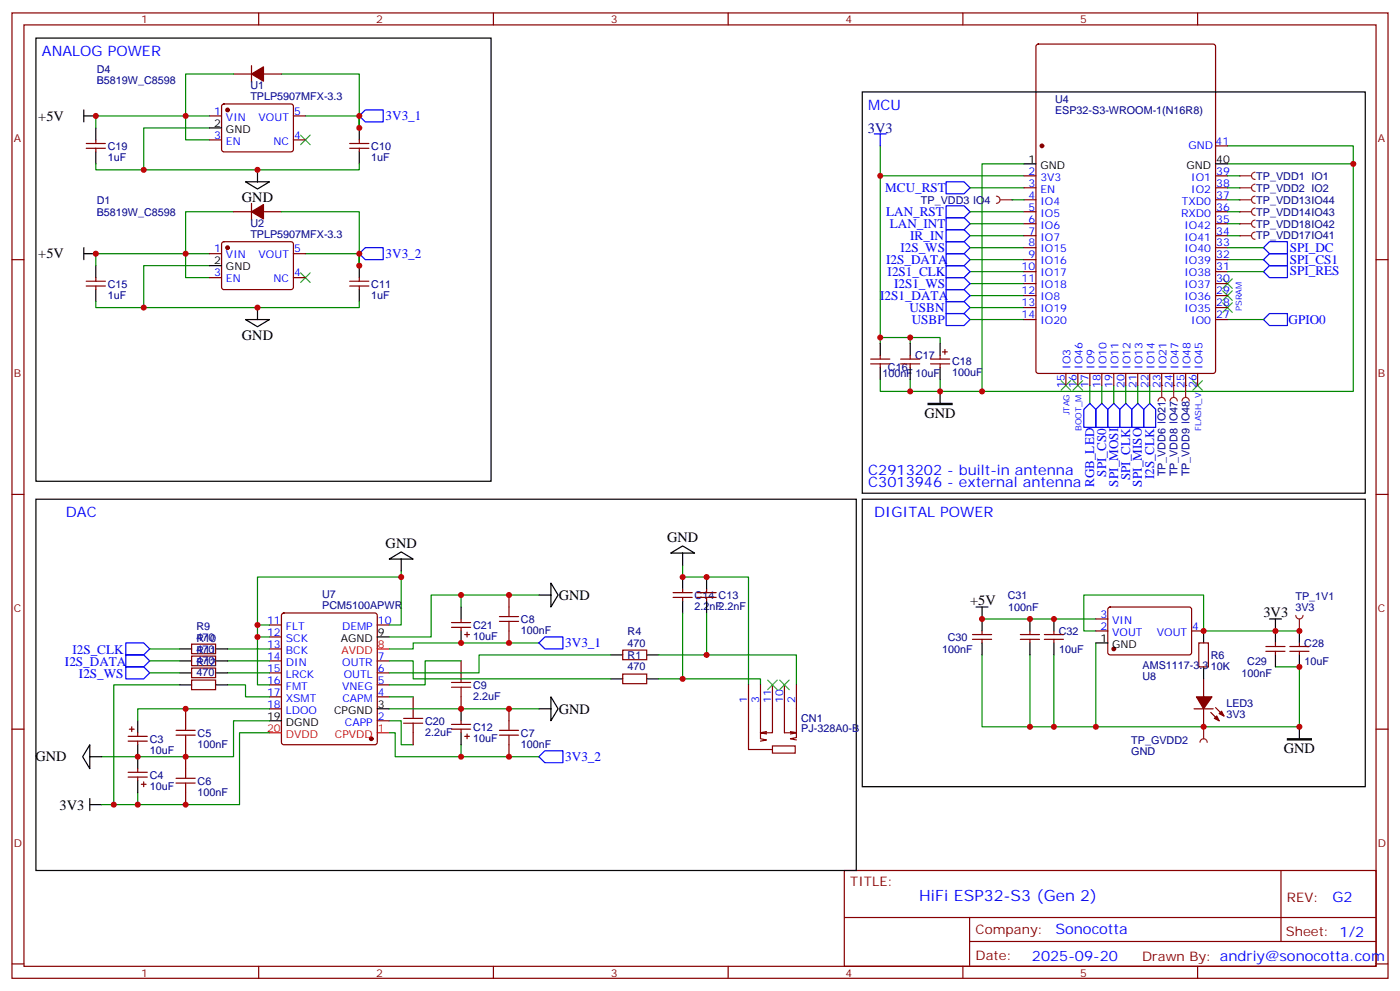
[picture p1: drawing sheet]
<svg xmlns="http://www.w3.org/2000/svg" width="412mm" height="292mm" viewBox="0 0 412 292" stroke-linecap="round" stroke-linejoin="round" font-family="sans-serif">
<g fill="none" stroke="#870000" stroke-width=".35">
<path d="M3.5 3.8h405.4v284.3h-405.4zM7.1 7.3h398.2v277.3h-398.2zM74.1 19.3v5M76.2 3.8v3.5M145.3 3.8v3.5M214.5 3.8v3.5M283.6 3.8v3.5M352.8 3.8v3.5M68.8 21.8h5.3M77.6 21.8h5.3M25.4 43.7h5.6M25.4 42.3h5.6"/>
<path d="M28.2 41.2v1.1M28.2 43.7v1M74.1 59.9v4.9M103 43.7h5.7M103 42.3h5.7M105.8 41.2v1.1M105.8 43.7v1M3.5 76.5h3.6M68.8 62.4h5.3M77.6 62.4h5.3M405.3 76.5h3.6M25.4 84.2h5.6"/>
<path d="M25.4 82.8h5.6M28.2 81.8v1M28.2 84.2v1.1M103 84.2h5.7M103 82.8h5.7M105.8 81.8v1M105.8 84.2v1.1M3.5 145.6h3.6M405.3 145.6h3.6M149.9 175.3v3.5M198.3 176h5.6M198.3 174.6h5.6"/>
<path d="M201.1 173.5v1.1M201.1 176v1M205.3 176h5.7M205.3 174.6h5.7M208.1 173.5v1.1M208.1 176v1M326.6 179l.4-.2h23.6l.4 .7-.1 13-.6 .4-23.5-.1-.5-.6v-12.7zM56.4 189.7h7.1v2.8h-7.1zM56.4 193.3h7.1v2.8h-7.1zM56.4 196.8h7.1v2.8h-7.1zM79.4 198.2h3.5M79.4 194.7h3.5"/>
<path d="M79.4 184.1h3.5M79.4 187.6h3.5M79.4 191.1h3.5M83.1 180.8l.5-.2h26.8l.5 .2 .2 .5v37.4l-.2 .5-.5 .2h-26.8l-.5-.3-.2-.4v-37.4zM111.1 198.2h3.6M111.1 194.7h3.6M111.1 184.1h3.6M133 184.8h5.6M133 183.4h5.6M135.8 182.3v1.1M135.8 184.8v1M135.8 194.7v3.5"/>
<path d="M136.9 186.9h1.4M137.6 186.2v1.4M149.9 185.8v3.6M183.4 198.5h7.1v2.9h-7.1zM183.4 191.5h7.1v2.8h-7.1zM286.5 186.9h5.6M286.5 188.3h5.6M289.3 185.8v1.1M289.3 188.3v1.1M300.6 186.9h5.6M300.6 188.3h5.6M303.4 185.8v1.1"/>
<path d="M303.4 188.3v1.1M307.6 186.9h5.7M307.6 188.3h5.7M310.4 185.8v1.1M310.4 188.3v1.1M322.8 185.8h3.5M322.8 182.3h3.5M351 185.8h3.5M353.1 189.4h2.9v7h-2.9zM354.5 200v5.2M372.9 191.8h5.6M372.9 190.4h5.6"/>
<path d="M375.7 189.4v1M375.7 191.8v1.1M379.9 191.8h5.7M379.9 190.4h5.7M382.8 189.4v1M382.8 191.8v1.1M3.5 214.8h3.6M37.7 216.9h5.7M37.7 218.3h5.7M38.1 214.8h1.4M38.8 214.1v1.4M40.6 215.8v1.1"/>
<path d="M40.6 218.3v1.1M54.7 208.8v3.5M54.7 219.4v7M56.4 200.3h7.1v2.8h-7.1zM79.4 205.2h3.5M79.4 201.7h3.5M79.4 208.8h3.5M111.1 212.3h3.6M111.1 205.2h3.6M111.1 201.7h3.6M121.7 205.2v3.6M121.7 215.8v3.6"/>
<path d="M133 214.8h5.6M133 213.4h5.6M135.8 205.2v3.6M135.8 212.3v1.1M135.8 214.8v1M136.9 216.9h1.4M137.6 216.2v1.4M149.9 208.8v3.5M149.9 219.4v3.5M351.7 208.8h5.7M354.5 208.8v5.3M356.7 209.8l2.4 2.5"/>
<path d="M358.1 208.4l2.4 2.5M405.3 214.8h3.6M37.7 228.9h5.7M37.7 227.5h5.7M40.6 226.4v1.1M40.6 228.9v1M41.6 231h1.4M42.3 230.3v1.4M54.7 233.5v3.5M248.7 256.4h156.6v28.2h-156.6zM377.3 256.4v20.9M248.7 270.2h156.5"/>
<path d="M285.6 277.3h119.6M285.6 270.2v14.2M3.5 283.9h3.6M76.2 284.6v3.5M145.3 284.6v3.5M214.5 284.6v3.5M283.6 284.6v3.5M352.8 284.6v3.5M405.3 283.9h3.6"/>
</g>
<g fill="none" stroke="#a10000" stroke-width=".35">
<path d="M149.9 178.8v2.8M135.8 198.2v2.8M147.1 183h5.7M147.1 181.6h5.7M149.9 183v2.8M51.9 216.5h5.6M51.9 215.1h5.6M54.7 212.3v2.8M54.7 216.5v2.9M118.9 211.6h5.6M118.9 213h5.6M121.7 208.8v2.8"/>
<path d="M121.7 213v2.8M133 201h5.6M133 202.4h5.6M135.8 202.4v2.8M147.1 216.5h5.7M147.1 215.1h5.7M149.9 212.3v2.8M149.9 216.5v2.9M51.9 230.6h5.6M51.9 229.2h5.6M54.7 226.4v2.8M54.7 230.6v2.9"/>
</g>
<g fill="none" stroke="#008700" stroke-width=".35">
<path d="M61.7 37.7h-19.4v12.3M61.7 34.1h-33.5v3.6M68.8 21.8h-14.1v19.4h7M82.9 21.8h22.9v15.9M90 34.1h15.8v3.6M105.8 34.1v3.6M28.2 48.3v1.7h77.6v-1.7M61.7 78.2h-19.4v12.4M61.7 74.7h-33.5v3.5M68.8 62.4h-14.1v19.4h7M82.9 62.4h22.9v15.8M90 74.7h15.8v3.5"/>
<path d="M105.8 74.7v3.5M28.2 88.8v1.8h77.6v-1.8M118.2 170h-42.4v14.1h3.6M118.2 168.2v15.9h-3.5M135.8 175.3v3.5M158.7 175.3h-31.7v12.3h-12.3M201.1 166.4v3.6h19.4v31.7M44.1 191.1h8.8M44.1 194.7h8.8M44.1 198.2h8.8M67 191.1h12.4M67 194.7h12.4"/>
<path d="M67 198.2h12.4M75.8 184.1v17.6h3.6M75.8 187.6h3.6M114.7 194.7h7v5.3h58.2M135.8 194.7h-10.6v7h-10.5M158.7 189.4h-37v1.7h-7M179.9 192.9h-38.8v5.3h-26.4M201.1 200h22.9v1.7M201.1 180.6v19.4h-7.1M208.1 192.9h26.5v8.8M208.1 180.6v12.3h-14.1M289.3 192.9v21.2h93.5v-17.7h-7.1"/>
<path d="M289.3 182.3h33.5M303.4 192.9v21.2M310.4 192.9v21.2M322.8 185.8h-3.5v-10.5h35.2v10.5M322.8 189.4v24.7M375.7 185.8h7.1M52.9 201.7h-19.4v35.3M67 201.7h5.3v3.5h7.1M79.4 215.8h-8.8v21.2h-40.6M79.4 212.3h-10.6v10.6h-38.8M79.4 208.8h-38.8v3.5M114.7 212.3h3.5v7.1h3.5"/>
<path d="M114.7 215.8h1.7v7.1h42.3M114.7 208.8h44M114.7 205.2h7M135.8 219.4v3.5M40.6 233.5v3.5"/>
</g>
<g fill="none" stroke="#000" stroke-width=".35">
<path d="M10.6 11.2h134v130.5h-134zM24.7 32.4v3.5M24.7 34.1h3.5M28.2 37.7v3.5M105.8 37.7v3.5M28.2 44.7v3.6M72.3 53.6h7.1l-3.6 2.1zM75.8 50v3.6M105.8 44.7v3.6M24.7 74.7h3.5M24.7 73v3.5M28.2 78.2v3.6"/>
<path d="M105.8 78.2v3.6M28.2 85.3v3.5M72.3 94.1h7.1l-3.6 2.1zM75.8 90.6v3.5M105.8 85.3v3.5M10.6 147h241.6v109.4h-241.6zM254 147h148.2v84.7h-148.2zM114.7 164.7l3.5-2.1 3.5 2.1zM118.2 164.7v3.5M135.8 178.8v3.5M158.7 175.3h3.6M162.3 171.7l2.1 3.6-2.1 3.5z"/>
<path d="M197.6 162.9l3.5-2.1 3.5 2.1zM201.1 162.9v3.5M201.1 170v3.5M201.1 177v3.6M208.1 170v3.5M208.1 177v3.6M287.5 178.8h3.5M289.3 178.8v7M52.9 191.1h3.5M52.9 194.7h3.5M52.9 198.2h3.5M63.5 191.1h3.5"/>
<path d="M63.5 194.7h3.5M63.5 198.2h3.5M111.1 187.6h3.6M135.8 185.8v3.6M179.9 200h3.5M179.9 192.9h3.5M190.5 200h3.5M190.5 192.9h3.5M289.3 189.4v3.5M303.4 182.3v3.5M303.4 189.4v3.5M310.4 182.3v3.5"/>
<path d="M310.4 189.4v3.5M322.8 189.4h3.5M354.5 185.8v3.6M354.5 196.4v3.6M373.9 182.3h3.6M375.7 182.3v7.1M375.7 192.9v3.5M382.8 185.8v3.6M382.8 192.9v3.5M26.5 219.4v7l-2.2-3.5zM40.6 212.3v3.5M40.6 219.4v7"/>
<path d="M52.9 201.7h3.5M63.5 201.7h3.5M79.4 212.3h3.5M111.1 208.8h3.6M135.8 208.8v3.5M135.8 215.8v3.6M158.7 208.8h3.6M162.3 205.2l2.1 3.6-2.1 3.5zM382.8 214.1v3.5M26.5 237h3.5M26.5 235.2v3.6M26.5 222.9h3.5"/>
<path d="M40.6 229.9v3.6"/>
</g>
<path d="M88.5 39.8l2.9 2.8M91.4 39.8l-2.9 2.8M88.5 80.4l2.9 2.8M91.4 80.4l-2.9 2.8" fill="none" stroke="#3c3" stroke-width=".35"/>
<g fill="#870000" stroke="#870000" stroke-width=".35">
<path d="M74.1 62.4l3.5-2.1v4.2z"/>
<path d="M74.1 21.8l3.5-2.1v4.2z"/>
<path d="M357.7 211.6l.7-.7 .7 1.4z"/>
<path d="M359.1 210.2l.7-.7 .7 1.4z"/>
<path d="M352.4 205.2h4.6l-2.5 3.6z"/>
<circle cx="109.4" cy="217.6" r=".53"/>
<circle cx="328.1" cy="191.1" r=".53"/>
</g>
<path d="M105.8 34.1l1.8-1.7h5.3v3.5h-5.3zM105.8 74.7l1.8-1.7h5.3v3.5h-5.3zM37 189.4h5.3l1.8 1.7-1.8 1.8h-5.3zM37 196.4h5.3l1.8 1.8-1.8 1.8h-5.3zM37 192.9h5.3l1.8 1.8-1.8 1.7h-5.3zM158.7 189.4l1.8-1.8h5.3v3.5h-5.3zM158.7 222.9l1.8-1.8h5.3v3.5h-5.3z" fill="none" stroke="#00f" stroke-width=".35"/>
<path d="M111.1 191.1h3.6M79.4 215.8h3.5M111.1 215.8h3.6" fill="none" stroke="#f00" stroke-width=".35"/>
<path d="M379.2 217.6h7.1v.3h-7.1z" fill="#000" stroke="#000" stroke-width=".35"/>
<path d="M381.7 181.3a1.06 1.06 0 0 0 1.1 1 1.06 1.06 0 0 0 1-1M382.8 182.3v3.5" fill="none" stroke="#8c2424" stroke-width=".35"/>
<circle cx="382.8" cy="185.8" r=".18" fill="#8c2424"/>
<path d="M354.5 185.8h21.2" fill="none" stroke="#008700" stroke-width=".35"/>
<path d="M353.5 218.7a1.06 1.06 0 0 1 1-1.1 1.06 1.06 0 0 1 1.1 1.1M354.5 214.1v3.5" fill="none" stroke="#8c2424" stroke-width=".35"/>
<circle cx="354.5" cy="214.1" r=".18" fill="#8c2424"/>
<g fill="none" stroke="#870000" stroke-width=".35">
<path d="M61.7 34.1h3.6M65.5 30.8l.5-.2 20 .1 .4 .6v13l-.7 .4h-20l-.4-.7v-12.7zM86.4 34.1h3.6M61.7 41.2h3.6M86.4 41.2h3.6M61.7 74.7h3.6M65.5 71.4l.5-.2h20l.4 .7v13l-.7 .4-20-.1-.4-.6v-12.7zM86.4 74.7h3.6M61.7 81.8h3.6M86.4 81.8h3.6M220.5 201.7v19.1h7M224 201.7v15.9l1.8 .3-1.8 .4"/>
<path d="M225.8 215.5l-1.8 .3M227.5 219.7h6.7v2.1h-6.7zM227.5 201.7v14.1h-3.5l1.8 .4M231.1 201.7v14.1h3.5l-1.8-.3M234.6 201.7v15.5l-1.8 .4 1.8 .3M234.6 215.8l-1.8 .4"/>
</g>
<g fill="none" stroke="#3c3" stroke-width=".35">
<path d="M360.2 89.2l2.8 2.8M360.2 85.7l2.8 2.8M360.2 82.1l2.8 2.8M363 89.2l-2.8 2.8M363 85.7l-2.8 2.8M363 82.1l-2.8 2.8M312.6 112.1l2.8 2.8M315.4 112.1l-2.8 2.8M316.1 112.1l2.8 2.8M318.9 112.1l-2.8 2.8M351.4 112.1l2.8 2.8M354.2 112.1l-2.8 2.8"/>
<path d="M226.1 200.3l2.9 2.8M229 200.3l-2.9 2.8M229.7 200.3l2.8 2.8M232.5 200.3l-2.8 2.8"/>
</g>
<g fill="#870000" stroke="#870000" stroke-width=".35">
<circle cx="67" cy="32.4" r=".53"/>
<circle cx="67" cy="73" r=".53"/>
</g>
<path d="M61.7 37.7h3.6M61.7 78.2h3.6M276.9 115.3v3.5" fill="none" stroke="#000" stroke-width=".35"/>
<g fill="none" stroke="#008700" stroke-width=".35">
<path d="M259.3 43v58.2M259.3 51.8h42.3M285.8 55.3h15.8M301.6 48.3h-12.3v67h-12.4M361.6 43h37v72.3h-109.3M361.6 48.3h37M285.8 76.5h15.8M285.8 69.4h15.8M285.8 65.9h15.8M285.8 73h15.8M285.8 62.4h15.8M361.6 76.5h10.6"/>
<path d="M259.3 99.4h8.8v1.8M268.1 99.4h8.8v1.8M285.8 87.1h15.8M285.8 83.5h15.8M285.8 80h15.8M285.8 94.1h15.8M285.8 90.6h15.8M361.6 94.1h10.6M259.3 111.8v3.5h8.8M268.1 111.8v3.5h8.8v-3.5M321 113.5v5.3M324.6 113.5v5.3"/>
<path d="M328.1 113.5v5.3M331.6 113.5v5.3M335.1 113.5v5.3M338.7 113.5v5.3"/>
</g>
<g fill="none" stroke="#00f" stroke-width=".35">
<path d="M257.5 39.4h3.6M259.3 39.4v3.6M278.7 53.6h5.3l1.8 1.7-1.8 1.8h-5.3zM278.7 67.7h5.3l1.8 1.7-1.8 1.8h-5.3zM278.7 64.1h5.3l1.8 1.8-1.8 1.8h-5.3zM278.7 71.2h5.3l1.8 1.8-1.8 1.7h-5.3zM278.7 60.6h5.3l1.8 1.8-1.8 1.7h-5.3zM278.7 74.7h5.3l1.8 1.8-1.8 1.7h-5.3zM372.2 73l1.7-1.8h5.3v3.5h-5.3zM278.7 92.4h5.3l1.8 1.7-1.8 1.8h-5.3zM278.7 88.8h5.3l1.8 1.8-1.8 1.8h-5.3zM372.2 80l1.7-1.8h5.3v3.6h-5.3z"/>
<path d="M372.2 94.1l1.7-1.7h5.3v3.5h-5.3zM321 118.8l1.8 1.8v5.3h-3.5v-5.3zM328.1 118.8l1.7 1.8v5.3h-3.5v-5.3zM335.1 118.8l1.8 1.8v5.3h-3.5v-5.3zM338.7 118.8l1.7 1.8v5.3h-3.5v-5.3zM322.8 120.6l1.8-1.8 1.7 1.8v5.3h-3.5zM329.8 120.6l1.8-1.8 1.8 1.8v5.3h-3.6z"/>
</g>
<path d="M273.4 118.8h7.1v.4h-7.1z" fill="#000" stroke="#000" stroke-width=".35"/>
<path d="M365.1 51.8h3.6M369.7 50.7a1.06 1.06 0 0 0-1 1.1 1.06 1.06 0 0 0 1 1" fill="none" stroke="#8c2424" stroke-width=".35"/>
<circle cx="365.1" cy="51.8" r=".18" fill="#8c2424"/>
<path d="M365.1 55.3h3.6M369.7 54.3a1.06 1.06 0 0 0-1 1 1.06 1.06 0 0 0 1 1.1" fill="none" stroke="#8c2424" stroke-width=".35"/>
<circle cx="365.1" cy="55.3" r=".18" fill="#8c2424"/>
<path d="M293.5 57.8a1.06 1.06 0 0 1 1.1 1 1.06 1.06 0 0 1-1.1 1.1M294.6 58.8h3.5" fill="none" stroke="#8c2424" stroke-width=".35"/>
<circle cx="298.1" cy="58.8" r=".18" fill="#8c2424"/>
<path d="M341.1 118.1a1.06 1.06 0 0 1 1.1-1 1.06 1.06 0 0 1 1.1 1M342.2 113.5v3.6" fill="none" stroke="#8c2424" stroke-width=".35"/>
<circle cx="342.2" cy="113.5" r=".18" fill="#8c2424"/>
<path d="M344.7 118.1a1.06 1.06 0 0 1 1-1 1.06 1.06 0 0 1 1.1 1M345.7 113.5v3.6" fill="none" stroke="#8c2424" stroke-width=".35"/>
<circle cx="345.7" cy="113.5" r=".18" fill="#8c2424"/>
<path d="M348.2 118.1a1.06 1.06 0 0 1 1.1-1 1.06 1.06 0 0 1 1 1M349.2 113.5v3.6" fill="none" stroke="#8c2424" stroke-width=".35"/>
<circle cx="349.3" cy="113.5" r=".18" fill="#8c2424"/>
<path d="M365.1 58.8h3.6M369.7 57.8a1.06 1.06 0 0 0-1 1 1.06 1.06 0 0 0 1 1.1" fill="none" stroke="#8c2424" stroke-width=".35"/>
<circle cx="365.1" cy="58.8" r=".18" fill="#8c2424"/>
<path d="M365.1 62.4h3.6M369.7 61.3a1.06 1.06 0 0 0-1 1.1 1.06 1.06 0 0 0 1 1" fill="none" stroke="#8c2424" stroke-width=".35"/>
<circle cx="365.1" cy="62.4" r=".18" fill="#8c2424"/>
<path d="M365.1 69.4h3.6M369.7 68.4a1.06 1.06 0 0 0-1 1 1.06 1.06 0 0 0 1 1.1" fill="none" stroke="#8c2424" stroke-width=".35"/>
<circle cx="365.1" cy="69.4" r=".18" fill="#8c2424"/>
<path d="M365.1 65.9h3.6M369.7 64.8a1.06 1.06 0 0 0-1 1.1 1.06 1.06 0 0 0 1 1.1" fill="none" stroke="#8c2424" stroke-width=".35"/>
<circle cx="365.1" cy="65.9" r=".18" fill="#8c2424"/>
<g fill="none" stroke="#870000" stroke-width=".35">
<path d="M305.4 13.2l.5-.2h51.5l.6 .4 .1 95.9-.5 .6-51.7 .1-.7-.5v-95.8zM301.6 51.8h3.6M301.6 55.3h3.6M301.6 58.8h3.6M358.1 51.8h3.5M358.1 55.3h3.5M358.1 58.8h3.5M358.1 43h3.5M301.6 62.4h3.6M301.6 65.9h3.6M301.6 69.4h3.6M301.6 73h3.6"/>
<path d="M301.6 76.5h3.6M358.1 62.4h3.5M358.1 65.9h3.5M358.1 69.4h3.5M358.1 73h3.5M358.1 76.5h3.5M301.6 80h3.6M301.6 83.5h3.6M301.6 87.1h3.6M301.6 90.6h3.6M301.6 94.1h3.6M358.1 80h3.5"/>
<path d="M358.1 83.5h3.5M358.1 87.1h3.5M358.1 90.6h3.5M358.1 94.1h3.5M256.5 107.2h5.6M256.5 105.8h5.6M259.3 104.7v1.1M259.3 107.2v1M265.3 107.2h5.6M265.3 105.8h5.6M268.1 104.7v1.1M268.1 107.2v1"/>
<path d="M274.1 107.2h5.7M274.1 105.8h5.7M276.9 104.7v1.1M276.9 107.2v1M277.6 103.6h1.4M278.3 102.9v1.5M314 110v3.5M317.5 110v3.5M321 110v3.5M324.6 110v3.5M328.1 110v3.5M331.6 110v3.5"/>
<path d="M335.1 110v3.5M338.7 110v3.5M342.2 110v3.5M345.7 110v3.5M349.2 110v3.5M352.8 110v3.5"/>
</g>
<circle cx="306.9" cy="43" r=".53" fill="#870000" stroke="#870000" stroke-width=".35"/>
<path d="M254 27.1h148.2v118.2h-148.2zM301.6 48.3h3.6M358.1 48.3h3.5M259.3 101.2v3.5M259.3 108.2v3.6M268.1 101.2v3.5M268.1 108.2v3.6M276.9 101.2v3.5M276.9 108.2v3.6" fill="none" stroke="#000" stroke-width=".35"/>
<path d="M298.1 58.8h3.5M361.6 58.8h3.5M361.6 55.3h3.5M361.6 51.8h3.5M361.6 73h10.6M361.6 69.4h3.5M361.6 65.9h3.5M361.6 62.4h3.5M361.6 80h10.6" fill="none" stroke="#008700" stroke-width=".35"/>
<path d="M278.7 78.2h5.3l1.8 1.8-1.8 1.8h-5.3zM373.9 74.7h5.3v3.5h-5.3l-1.7-1.7zM278.7 85.3h5.3l1.8 1.8-1.8 1.7h-5.3zM278.7 81.8h5.3l1.8 1.7-1.8 1.8h-5.3z" fill="none" stroke="#00f" stroke-width=".35"/>
<g fill="#c00">
<circle cx="105.8" cy="78.2" r=".88"/>
<circle cx="105.8" cy="37.7" r=".88"/>
<circle cx="42.3" cy="90.6" r=".88"/>
<circle cx="75.8" cy="90.6" r=".88"/>
<circle cx="42.3" cy="50" r=".88"/>
<circle cx="75.8" cy="50" r=".88"/>
<circle cx="28.2" cy="74.7" r=".88"/>
<circle cx="54.7" cy="74.7" r=".88"/>
<circle cx="105.8" cy="74.7" r=".88"/>
<circle cx="105.8" cy="34.1" r=".88"/>
<circle cx="54.7" cy="34.1" r=".88"/>
<circle cx="28.2" cy="34.1" r=".88"/>
<circle cx="208.1" cy="170" r=".88"/>
<circle cx="201.1" cy="170" r=".88"/>
<circle cx="33.5" cy="237" r=".88"/>
<circle cx="149.9" cy="175.3" r=".88"/>
<circle cx="149.9" cy="189.4" r=".88"/>
<circle cx="149.9" cy="208.8" r=".88"/>
<circle cx="149.9" cy="222.9" r=".88"/>
<circle cx="135.8" cy="175.3" r=".88"/>
<circle cx="135.8" cy="222.9" r=".88"/>
<circle cx="135.8" cy="189.4" r=".88"/>
<circle cx="40.6" cy="237" r=".88"/>
<circle cx="54.7" cy="237" r=".88"/>
<circle cx="54.7" cy="208.8" r=".88"/>
<circle cx="54.7" cy="222.9" r=".88"/>
<circle cx="75.8" cy="184.1" r=".88"/>
<circle cx="75.8" cy="187.6" r=".88"/>
<circle cx="118.2" cy="170" r=".88"/>
<circle cx="135.8" cy="208.8" r=".88"/>
<circle cx="40.6" cy="222.9" r=".88"/>
<circle cx="201.1" cy="200" r=".88"/>
<circle cx="208.1" cy="192.9" r=".88"/>
<circle cx="322.8" cy="214.1" r=".88"/>
<circle cx="310.4" cy="214.1" r=".88"/>
<circle cx="303.4" cy="214.1" r=".88"/>
<circle cx="354.5" cy="214.1" r=".88"/>
<circle cx="382.8" cy="214.1" r=".88"/>
<circle cx="354.5" cy="185.8" r=".88"/>
<circle cx="310.4" cy="182.3" r=".88"/>
<circle cx="382.8" cy="196.4" r=".88"/>
<circle cx="375.7" cy="185.8" r=".88"/>
<circle cx="289.3" cy="182.3" r=".88"/>
<circle cx="303.4" cy="182.3" r=".88"/>
<circle cx="382.8" cy="185.8" r=".88"/>
<circle cx="259.3" cy="99.4" r=".88"/>
<circle cx="268.1" cy="99.4" r=".88"/>
<circle cx="259.3" cy="51.8" r=".88"/>
<circle cx="276.9" cy="115.3" r=".88"/>
<circle cx="268.1" cy="115.3" r=".88"/>
<circle cx="289.3" cy="115.3" r=".88"/>
<circle cx="398.6" cy="48.3" r=".88"/>
</g>
<text font-size="4.6" fill="#00f" x="270.8" y="265.4">HiFi ESP32-S3 (Gen 2)</text>
<g font-size="4.2" fill="#00f">
<text x="12.3" y="16.5">ANALOG POWER</text>
<text x="255.8" y="32.4">MCU</text>
<text x="255.8" y="140">C2913202 - built-in antenna</text>
<text x="255.8" y="143.5">C3013946 - external antenna</text>
<text x="19.4" y="152.3">DAC</text>
<text x="257.5" y="152.3">DIGITAL POWER</text>
<text x="392.5" y="265.7">G2</text>
<text x="310.9" y="275.2">Sonocotta</text>
<text x="304" y="283">2025-09-20</text>
</g>
<g font-size="4.2">
<text x="11.3" y="35.6">+5V</text>
<text x="71.3" y="59.6">GND</text>
<text x="11.3" y="76.1">+5V</text>
<text x="71.3" y="100.2">GND</text>
<text x="272.3" y="123.1">GND</text>
<text x="113.6" y="161.5">GND</text>
<text x="196.5" y="159.7">GND</text>
<text x="164.6" y="176.7">GND</text>
<text x="285.8" y="178.1">+5V</text>
<text x="372.2" y="181.6">3V3</text>
<text x="164.6" y="210.2">GND</text>
<text x="378.2" y="221.9">GND</text>
<text x="10.5" y="224.3">GND</text>
<text x="17.5" y="238.4">3V3</text>
</g>
<text font-size="4.2" fill="#000080" x="255.7" y="39.2">3V3</text>
<g font-size="3.9" fill="#00f">
<text x="113.6" y="35.2">3V3_1</text>
<text x="260.8" y="56.6">MCU_RST</text>
<text x="261" y="63.6">LAN_RST</text>
<text x="262.1" y="67.2">LAN_INT</text>
<text x="268.1" y="70.7">IR_IN</text>
<text x="113.6" y="75.9">3V3_2</text>
<text x="261" y="77.7">I2S_DATA</text>
<text x="265.2" y="74.2">I2S_WS</text>
<text x="379.9" y="74.1">SPI_DC</text>
<text x="379.9" y="77.7">SPI_CS1</text>
<text x="261.5" y="81.3">I2S1_CLK</text>
<text x="380" y="81.1">SPI_RES</text>
<text x="259.3" y="88.3">I2S1_DATA</text>
<text x="263.4" y="84.9">I2S1_WS</text>
<text x="267.9" y="92">USBN</text>
<text x="268.6" y="95.5">USBP</text>
<text x="379.6" y="95.4">GPIO0</text>
<text x="322.3" y="143.5" transform="rotate(-90 322.3 143.5)">RGB_LED</text>
<text x="325.8" y="140.4" transform="rotate(-90 325.8 140.4)">SPI_CS0</text>
<text x="329.4" y="143.3" transform="rotate(-90 329.4 143.3)">SPI_MOSI</text>
<text x="332.9" y="141.5" transform="rotate(-90 332.9 141.5)">SPI_CLK</text>
<text x="336.3" y="143.3" transform="rotate(-90 336.3 143.3)">SPI_MISO</text>
<text x="339.9" y="141.2" transform="rotate(-90 339.9 141.2)">I2S_CLK</text>
<text x="166.5" y="190.6">3V3_1</text>
<text x="19.1" y="196.1">I2S_DATA</text>
<text x="21.3" y="192.6">I2S_CLK</text>
<text x="23.3" y="199.6">I2S_WS</text>
<text x="166.5" y="224">3V3_2</text>
</g>
<g font-size="3.9" fill="#800">
<text x="250.5" y="261">TITLE:</text>
<text x="379.1" y="265.7">REV:</text>
<text x="287.4" y="275.2">Company:</text>
<text x="378.7" y="275.8">Sheet: 1/2</text>
<text x="287.4" y="282.9">Date:</text>
<text x="336.4" y="282.9">Drawn By: andriy@sonocotta.com</text>
</g>
<g font-size="3.2" fill="#800">
<text x="41.6" y="6.8">1</text>
<text x="110.8" y="6.8">2</text>
<text x="179.9" y="6.8">3</text>
<text x="249.1" y="6.8">4</text>
<text x="318.2" y="6.8">5</text>
<text x="4.1" y="41.9">A</text>
<text x="405.9" y="41.9">A</text>
<text x="4.1" y="111.1">B</text>
<text x="405.9" y="111.1">B</text>
<text x="4.1" y="180.2">C</text>
<text x="405.9" y="180.2">C</text>
<text x="4.1" y="249.3">D</text>
<text x="405.9" y="249.3">D</text>
<text x="41.6" y="287.6">1</text>
<text x="110.8" y="287.6">2</text>
<text x="179.9" y="287.6">3</text>
<text x="249.1" y="287.6">4</text>
<text x="318.2" y="287.6">5</text>
</g>
<g font-size="3.2" fill="#000080">
<text x="28.5" y="21.5">D4</text>
<text x="28.5" y="24.8">B5819W_C8598</text>
<text x="73.7" y="29.5">TPLP5907MFX-3.3</text>
<text x="73.7" y="26.2">U1</text>
<text x="310.8" y="33.6">ESP32-S3-WROOM-1(N16R8)</text>
<text x="310.8" y="30.3">U4</text>
<text x="31.7" y="47.4">1uF</text>
<text x="31.7" y="44.2">C19</text>
<text x="109.4" y="47.4">1uF</text>
<text x="109.4" y="44.2">C10</text>
<text x="370.1" y="52.9">TP_VDD1 IO1</text>
<text x="370.1" y="56.4">TP_VDD2 IO2</text>
<text x="370.1" y="60">TP_VDD13IO44</text>
<text x="28.5" y="63.5">B5819W_C8598</text>
<text x="28.5" y="60.2">D1</text>
<text x="271.3" y="60">TP_VDD3 IO4</text>
<text x="370.1" y="63.5">TP_VDD14IO43</text>
<text x="73.7" y="70">TPLP5907MFX-3.3</text>
<text x="73.7" y="66.8">U2</text>
<text x="370.1" y="70.5">TP_VDD17IO41</text>
<text x="370.1" y="67">TP_VDD18IO42</text>
<text x="31.7" y="87.9">1uF</text>
<text x="31.7" y="84.8">C15</text>
<text x="109.4" y="87.9">1uF</text>
<text x="109.4" y="84.8">C11</text>
<text x="269.5" y="105.9">C17</text>
<text x="280.5" y="107.6">C18</text>
<text x="259.9" y="111.1">100nF</text>
<text x="261.6" y="109.4">C16</text>
<text x="269.6" y="111.1">10uF</text>
<text x="280.5" y="110.8">100uF</text>
<text x="343.3" y="140.3" transform="rotate(-90 343.3 140.3)">TP_VDD6 IO21</text>
<text x="346.9" y="140.3" transform="rotate(-90 346.9 140.3)">TP_VDD8 IO47</text>
<text x="350.4" y="140.3" transform="rotate(-90 350.4 140.3)">TP_VDD9 IO48</text>
<text x="94.9" y="179.5">PCM5100APWR</text>
<text x="94.9" y="176.3">U7</text>
<text x="204.6" y="179.7">2.2nF2.2nF</text>
<text x="204.6" y="176.4">C14 C13</text>
<text x="296.8" y="176.4">C31</text>
<text x="297" y="179.9">100nF</text>
<text x="381.6" y="179.9">3V3</text>
<text x="381.6" y="176.7">TP_1V1</text>
<text x="57.9" y="185.6">R9</text>
<text x="139.3" y="185.3">C21</text>
<text x="153.5" y="183.5">C8</text>
<text x="57.9" y="188.7">470</text>
<text x="57.9" y="189.1">R10</text>
<text x="139.3" y="188.5">10uF</text>
<text x="153.5" y="186.7">100nF</text>
<text x="184.9" y="190.4">470</text>
<text x="184.9" y="187.2">R4</text>
<text x="279.2" y="188.8">C30</text>
<text x="311.9" y="187">C32</text>
<text x="384.2" y="190.5">C28</text>
<text x="57.9" y="192.2">470</text>
<text x="57.9" y="195.7">470</text>
<text x="57.9" y="192.6">R11</text>
<text x="57.9" y="196.1">R12</text>
<text x="184.9" y="197.5">470</text>
<text x="184.9" y="194.2">R1</text>
<text x="277.6" y="192.3">100nF</text>
<text x="312" y="192.3">10uF</text>
<text x="336.6" y="197">AMS1117-3.3</text>
<text x="356.7" y="197.2">10K</text>
<text x="356.7" y="194">R6</text>
<text x="367.4" y="195.8">C29</text>
<text x="384.3" y="195.8">10uF</text>
<text x="57.9" y="199.2">470</text>
<text x="139.3" y="202.9">C9</text>
<text x="336.6" y="200.2">U8</text>
<text x="365.7" y="199.4">100nF</text>
<text x="139.3" y="206.1">2.2uF</text>
<text x="361.2" y="208.1">LED3</text>
<text x="125.2" y="213.5">C20</text>
<text x="139.3" y="215.2">C12</text>
<text x="236" y="215.7">PJ-328A0-B</text>
<text x="236" y="212.6">CN1</text>
<text x="361.2" y="211.4">3V3</text>
<text x="44.1" y="218.8">C3</text>
<text x="58.2" y="220.2">100nF</text>
<text x="58.2" y="217">C5</text>
<text x="125.2" y="216.7">2.2uF</text>
<text x="139.3" y="218.5">10uF</text>
<text x="153.5" y="220.2">100nF</text>
<text x="153.5" y="217">C7</text>
<text x="333.2" y="219.1">TP_GVDD2</text>
<text x="44.1" y="222">10uF</text>
<text x="333.2" y="222.3">GND</text>
<text x="44.1" y="232.6">10uF</text>
<text x="44.1" y="229.4">C4</text>
<text x="58.2" y="231.1">C6</text>
<text x="58.2" y="234.3">100nF</text>
</g>
<g font-size="3.2" fill="#00f">
<text x="63.1" y="33.8">1</text>
<text x="66.6" y="35.6">VIN</text>
<text x="76.2" y="35.6">VOUT</text>
<text x="86.6" y="33.8">5</text>
<text x="63.1" y="40.9">3</text>
<text x="86.6" y="40.9">4</text>
<text x="66.6" y="42.6">EN</text>
<text x="80.5" y="42.6">NC</text>
<text x="350.1" y="44">GND</text>
<text x="358.1" y="42.6">41</text>
<text x="303" y="51.4">2</text>
<text x="306.5" y="53.2">3V3</text>
<text x="350.9" y="53.2">IO1</text>
<text x="358.2" y="51.4">39</text>
<text x="303" y="55">3</text>
<text x="303" y="58.5">4</text>
<text x="306.5" y="56.7">EN</text>
<text x="350.9" y="56.7">IO2</text>
<text x="358.2" y="58.5">37</text>
<text x="358.2" y="55">38</text>
<text x="303" y="62">5</text>
<text x="303" y="65.5">6</text>
<text x="306.5" y="60.3">IO4</text>
<text x="306.5" y="63.8">IO5</text>
<text x="347.9" y="63.8">RXD0</text>
<text x="348.2" y="60.3">TXD0</text>
<text x="358.2" y="65.5">35</text>
<text x="358.2" y="62">36</text>
<text x="303" y="69.1">7</text>
<text x="306.5" y="67.3">IO6</text>
<text x="306.5" y="70.8">IO7</text>
<text x="348.9" y="70.8">IO41</text>
<text x="348.9" y="67.3">IO42</text>
<text x="358.2" y="69.1">34</text>
<text x="63.1" y="74.4">1</text>
<text x="66.6" y="76.1">VIN</text>
<text x="76.2" y="76.1">VOUT</text>
<text x="86.6" y="74.4">5</text>
<text x="303" y="72.6">8</text>
<text x="303" y="76.1">9</text>
<text x="306.5" y="74.4">IO15</text>
<text x="306.5" y="77.9">IO16</text>
<text x="348.9" y="77.9">IO39</text>
<text x="348.9" y="74.4">IO40</text>
<text x="358.2" y="76.1">32</text>
<text x="358.2" y="72.6">33</text>
<text x="63.1" y="81.4">3</text>
<text x="66.6" y="83.2">EN</text>
<text x="80.5" y="83.2">NC</text>
<text x="86.6" y="81.4">4</text>
<text x="300.9" y="79.7">10</text>
<text x="300.9" y="83.2">11</text>
<text x="306.5" y="81.4">IO17</text>
<text x="348.9" y="81.4">IO38</text>
<text x="358.2" y="83.2">30</text>
<text x="358.2" y="79.7">31</text>
<text x="300.9" y="86.7">12</text>
<text x="306.5" y="84.9">IO18</text>
<text x="306.5" y="88.5">IO8</text>
<text x="348.9" y="88.5">IO36</text>
<text x="348.9" y="84.9">IO37</text>
<text x="358.2" y="86.7">29</text>
<text x="300.9" y="90.2">13</text>
<text x="300.9" y="93.8">14</text>
<text x="306.5" y="92">IO19</text>
<text x="306.5" y="95.5">IO20</text>
<text x="348.9" y="92">IO35</text>
<text x="350.9" y="95.5">IO0</text>
<text x="358.2" y="93.8">27</text>
<text x="358.2" y="90.2">28</text>
<text x="315.4" y="108.7" transform="rotate(-90 315.4 108.7)">IO3</text>
<text x="318.9" y="108.7" transform="rotate(-90 318.9 108.7)">IO46</text>
<text x="322.4" y="108.7" transform="rotate(-90 322.4 108.7)">IO9</text>
<text x="326" y="108.7" transform="rotate(-90 326 108.7)">IO10</text>
<text x="329.5" y="108.7" transform="rotate(-90 329.5 108.7)">IO11</text>
<text x="333" y="108.7" transform="rotate(-90 333 108.7)">IO12</text>
<text x="336.5" y="108.7" transform="rotate(-90 336.5 108.7)">IO13</text>
<text x="340.1" y="108.7" transform="rotate(-90 340.1 108.7)">IO14</text>
<text x="343.6" y="108.7" transform="rotate(-90 343.6 108.7)">IO21</text>
<text x="347.1" y="108.7" transform="rotate(-90 347.1 108.7)">IO47</text>
<text x="350.7" y="108.7" transform="rotate(-90 350.7 108.7)">IO48</text>
<text x="354.2" y="108.7" transform="rotate(-90 354.2 108.7)">IO45</text>
<text x="313.6" y="114.2" transform="rotate(-90 313.6 114.2)">15</text>
<text x="317.1" y="114.2" transform="rotate(-90 317.1 114.2)">16</text>
<text x="320.7" y="114.2" transform="rotate(-90 320.7 114.2)">17</text>
<text x="324.2" y="114.2" transform="rotate(-90 324.2 114.2)">18</text>
<text x="327.7" y="114.2" transform="rotate(-90 327.7 114.2)">19</text>
<text x="331.3" y="114.2" transform="rotate(-90 331.3 114.2)">20</text>
<text x="334.8" y="114.2" transform="rotate(-90 334.8 114.2)">21</text>
<text x="338.3" y="114.2" transform="rotate(-90 338.3 114.2)">22</text>
<text x="341.8" y="114.2" transform="rotate(-90 341.8 114.2)">23</text>
<text x="345.4" y="114.2" transform="rotate(-90 345.4 114.2)">24</text>
<text x="348.9" y="114.2" transform="rotate(-90 348.9 114.2)">25</text>
<text x="352.4" y="114.2" transform="rotate(-90 352.4 114.2)">26</text>
<text x="78.7" y="183.7">11</text>
<text x="84.2" y="185.5">FLT</text>
<text x="100.8" y="185.5">DEMP</text>
<text x="111.3" y="183.7">10</text>
<text x="324.1" y="185.5">2</text>
<text x="324.1" y="182">3</text>
<text x="327.6" y="183.7">VIN</text>
<text x="351.2" y="185.5">4</text>
<text x="78.7" y="187.3">12</text>
<text x="78.7" y="190.8">13</text>
<text x="84.2" y="189">SCK</text>
<text x="327.6" y="187.3">VOUT</text>
<text x="340.8" y="187.3">VOUT</text>
<text x="78.7" y="194.3">14</text>
<text x="78.7" y="197.8">15</text>
<text x="84.2" y="192.5">BCK</text>
<text x="84.2" y="196.1">DIN</text>
<text x="100.8" y="196.1">OUTR</text>
<text x="111.3" y="197.8">6</text>
<text x="111.3" y="194.3">7</text>
<text x="78.7" y="201.4">16</text>
<text x="84.2" y="199.6">LRCK</text>
<text x="84.2" y="203.1">FMT</text>
<text x="100.8" y="203.1">VNEG</text>
<text x="101.3" y="199.6">OUTL</text>
<text x="111.3" y="201.4">5</text>
<text x="78.7" y="204.9">17</text>
<text x="78.7" y="208.4">18</text>
<text x="84.2" y="206.7">XSMT</text>
<text x="100.8" y="206.7">CAPM</text>
<text x="111.3" y="204.9">4</text>
<text x="220.1" y="207" transform="rotate(-90 220.1 207)">1</text>
<text x="223.7" y="207" transform="rotate(-90 223.7 207)">3</text>
<text x="227.2" y="207" transform="rotate(-90 227.2 207)">11</text>
<text x="230.7" y="207" transform="rotate(-90 230.7 207)">10</text>
<text x="234.2" y="207" transform="rotate(-90 234.2 207)">2</text>
<text x="84.2" y="210.2">LDOO</text>
<text x="101.6" y="213.7">CAPP</text>
<text x="111.3" y="211.9">2</text>
</g>
<g font-size="3.2">
<text x="63.1" y="37.3">2</text>
<text x="66.6" y="39.1">GND</text>
<text x="303" y="47.9">1</text>
<text x="358.2" y="47.9">40</text>
<text x="306.5" y="49.7">GND</text>
<text x="349.5" y="49.7">GND</text>
<text x="63.1" y="77.9">2</text>
<text x="66.6" y="79.7">GND</text>
<text x="100.4" y="189">AGND</text>
<text x="111.3" y="187.3">9</text>
<text x="324.1" y="189">1</text>
<text x="327.6" y="190.8">GND</text>
<text x="111.3" y="208.4">3</text>
<text x="78.7" y="211.9">19</text>
<text x="84.2" y="213.7">DGND</text>
<text x="98.4" y="210.2">CPGND</text>
</g>
<g font-size="3.2" fill="#f00">
<text x="111.3" y="190.8">8</text>
<text x="100.6" y="192.5">AVDD</text>
<text x="78.7" y="215.5">20</text>
<text x="111.3" y="215.5">1</text>
<text x="84.2" y="217.2">DVDD</text>
<text x="98.6" y="217.2">CPVDD</text>
</g>
<g font-size="2.5" fill="#00f">
<text x="365.8" y="91.7" transform="rotate(-90 365.8 91.7)">PSRAM</text>
<text x="315" y="122.3" transform="rotate(-90 315 122.3)">JTAG</text>
<text x="318.6" y="126.9" transform="rotate(-90 318.6 126.9)">BOOT_M</text>
<text x="353.8" y="126.9" transform="rotate(-90 353.8 126.9)">FLASH_V</text>
</g>
</svg>
